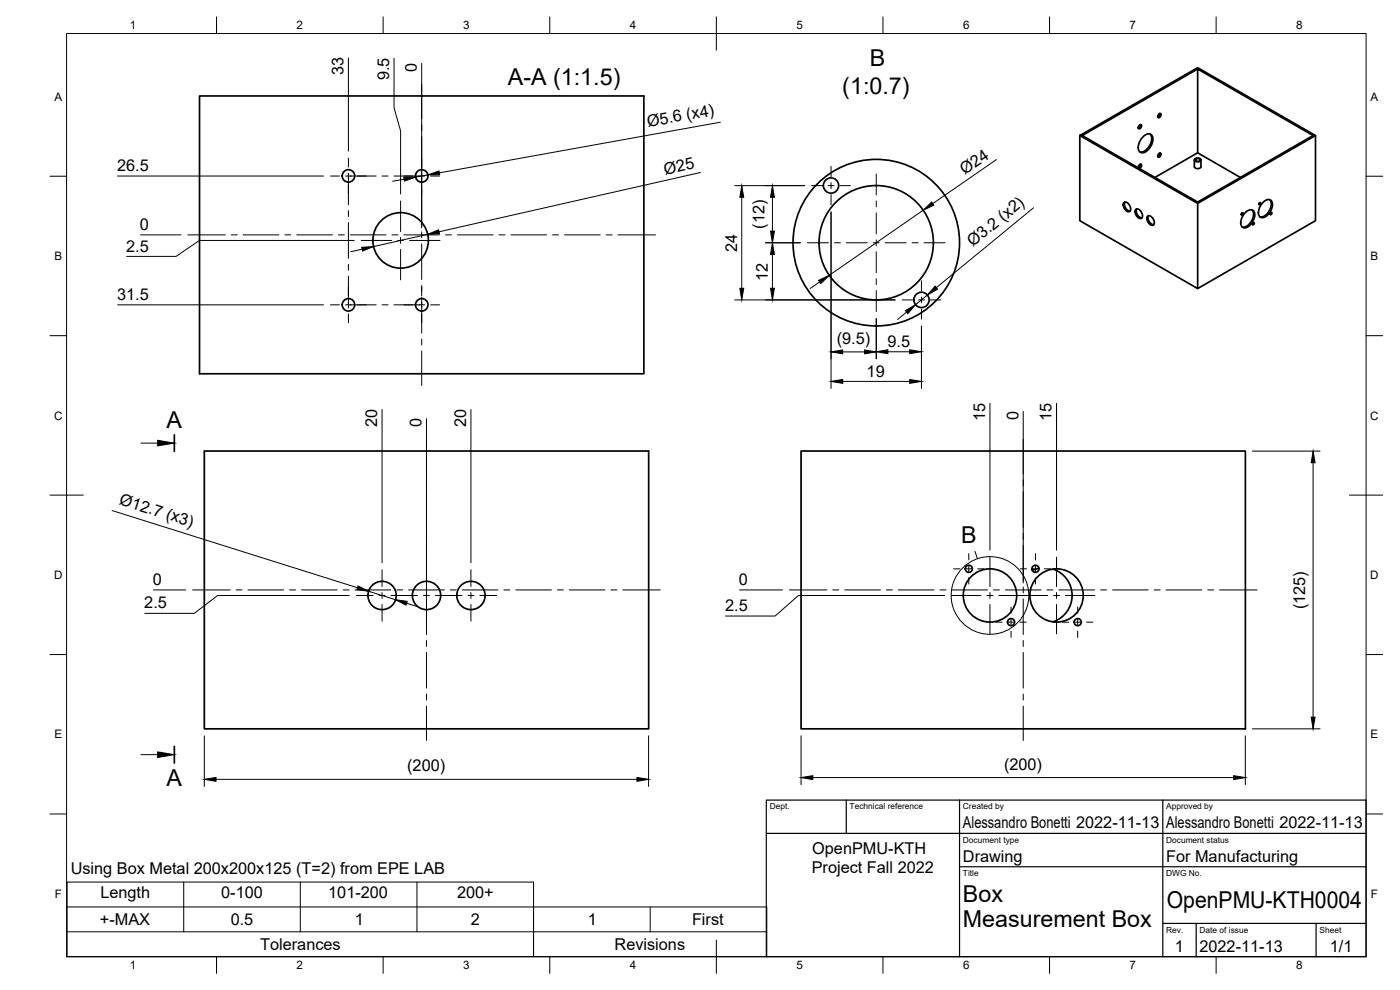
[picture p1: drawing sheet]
<svg xmlns="http://www.w3.org/2000/svg" width="420mm" height="297mm" viewBox="0 0 420 297" stroke-linecap="round" stroke-linejoin="round" font-family="sans-serif">
<!-- layer: Visible -->
<g fill="none" stroke="#000" stroke-width=".51">
<path d="M59.9 28.8h133.3v83.3h-133.3zM341.9 37.6l.5-.2a.71 .71 0 0 1 .1 .8 .71 .71 0 0 1-.8 .4zM342.3 37.4l-.2 .6-.5 .5M347.8 34.3l.4-.3a.71 .71 0 0 1 .1 .9 .71 .71 0 0 1-.8 .3zM348.1 34.1l-.2 .6-.4 .4M359.4 20.7l-34.6 20 34.6 19.9 34.7-19.9-34.7-20v25.2l-12.8 7.3M324.1 40.7l35.3-20.4 35.4 20.4-35.4 20.3zM324.1 40.7v25.5l35.3 20.4v-25.6M341.6 50.4l.2-.8 .7-.3v.7l-.6 .5M342.3 49.3l-.2 .6-.5 .4M342.8 41.3a1.88 1.88 0 0 1 2.9-.7 4 4 0 0 1-3 5.3 1.89 1.89 0 0 1-.9-2.9zM345.2 40.2a3.9 3.9 0 0 1-1.9 5.2l-1.2 .2"/>
<path d="M347.8 46.1l.4-.2a.71 .71 0 0 1 .1 .8 .71 .71 0 0 1-.8 .4zM348.1 45.9l-.2 .6-.4 .5M358.4 48v2a1.16 1.16 0 0 0 2 0v-2M358.5 47.8l.6-.4h.7l.6 .6a1.16 1.16 0 0 1-2 0zM358.9 47.7l.8-.1 .5 .3a.76 .76 0 0 1-.8 .5 .76 .76 0 0 1-.7-.5zM359.4 45.9l12.9 7.3M381.1 59.9a3.7 3.7 0 0 1-1.6 4.9l-1.4 .3M394.8 40.7v25.5l-35.4 20.4M337.3 60.8a1.78 1.78 0 0 1 2 2.3 .96 .96 0 0 1-1 .4 .96 .96 0 0 1-.8-.8l-.4-1.3zM337.6 60.6a2.05 2.05 0 0 0 1.6 2.7M340.9 62.8a1.78 1.78 0 0 1 1.9 2.4 .96 .96 0 0 1-.9 .4 .96 .96 0 0 1-.8-.8l-.5-1.3zM341.2 62.7a2.05 2.05 0 0 0 1.5 2.7"/>
<path d="M344.4 64.9a1.78 1.78 0 0 1 2 2.3 .96 .96 0 0 1-1 .4 .96 .96 0 0 1-.8-.8l-.4-1.3zM344.7 64.7a2.05 2.05 0 0 0 1.5 2.7M372.7 64l.2-.2 .2 .2-.4 .5zM372.7 63.9l-.2 .3M373.5 64a1.8 1.8 0 0 1 2.8-.6 3.9 3.9 0 0 1-2.9 5 1.81 1.81 0 0 1-.8-2.7zM375.8 63a3.7 3.7 0 0 1-1.6 4.8l-1.4 .3M376 66.9l.3-.1 .1 .2-.4 .5zM376.1 66.9l-.2 .3M378 60.9l.2-.2 .2 .2-.5 .6zM378 60.9l-.2 .3M378.9 60.9a1.8 1.8 0 0 1 2.7-.6 3.9 3.9 0 0 1-2.9 5 1.81 1.81 0 0 1-.8-2.7zM381.3 63.9l.3-.2 .1 .2-.4 .5z"/>
<path d="M381.4 63.8l-.2 .3M61.3 135.3h133.4v83.4h-133.4zM240.4 135.3h133.4v83.4h-133.4zM311.8 170.5l-2 .7M316 170.7a8.3 8.3 0 0 1 5.8 8 8.3 8.3 0 0 1-5.8 7.9"/>
<circle cx="104.6" cy="52.8" r="1.87"/>
<circle cx="126.6" cy="52.8" r="1.87"/>
<circle cx="249.4" cy="55.7" r="2.3"/>
<circle cx="120.2" cy="72.1" r="8.3"/>
<circle cx="263" cy="72.8" r="17.2"/>
<circle cx="263" cy="72.8" r="25"/>
<circle cx="104.6" cy="91.5" r="1.87"/>
<circle cx="126.6" cy="91.5" r="1.87"/>
<circle cx="276.6" cy="90" r="2.3"/>
<circle cx="114.7" cy="178.7" r="4.2"/>
<circle cx="128" cy="178.7" r="4.2"/>
<circle cx="141.3" cy="178.7" r="4.2"/>
<circle cx="290.8" cy="170.7" r="1.07"/>
<circle cx="297.1" cy="178.7" r="8"/>
<circle cx="310.8" cy="170.7" r="1.07"/>
<circle cx="317.1" cy="178.7" r="8"/>
<circle cx="303.4" cy="186.7" r="1.07"/>
<circle cx="323.4" cy="186.7" r="1.07"/>
</g>
<!-- layer: BORDER -->
<g fill="none" stroke="#000" stroke-width=".3">
<path d="M20 10.1h390v276.9h-390zM65 5.1v5M115 5.1v5M165 5.1v5M215 5.1v10M265 5.1v5M315 5.1v5M365 5.1v5M15 52.9h5M410 52.9h5M15 100.7h5M410 100.7h5"/>
<path d="M15 148.6h10M405 148.6h10M15 196.4h5M410 196.4h5M15 244.2h5M410 244.2h5M65 287v5M115 287v5M165 287v5M215 282.1v9.9M265 287v5M315 287v5"/>
<path d="M365 287v5"/>
</g>
<!-- layer: TITLEBLOCK -->
<path d="M230 240.1h180v46.9h-180zM230 250h180M254 240.1v9.9M288 240.1v46.9M349 240.1v46.9M288 260.1h122M349 277.1h61M359 277.1v9.9M395 277.1v9.9" fill="none" stroke="#000" stroke-width=".36"/>
<!-- layer: FD_Dimensions -->
<g fill="none" stroke="#000" stroke-width=".3">
<path d="M104.6 17.4v27.9M118.3 17.5v14.8l1.9 7v18.9M126.6 19v49.4M216.2 36.7l-84.4 15.2M35.3 52.8h61.8M121.3 53.8l-3.5 .6M128.4 52.5l-3.7 .6M210.2 51.8l-78.4 17.7M220.5 55.7h21M222.6 59.2v27.3M231.8 59.2v10.1M299 47.9l-19.1 13.2"/>
<path d="M42.2 70.5h12.1M106.3 72.1h-46.5l-6.9 4.8h-14.9M108.7 74.8l-3.4 .7M128.4 70.3l-16.3 3.7M229.7 72.8h10.5M231.8 76.3v10.2M249.4 63.6v53M277.1 63.1l-28.2 19.5M310.2 62.3l-29.2 24M35.3 91.5h61.8M220.5 90h48.1M246 84.6l-2.9 2"/>
<path d="M263 95.6v12.1M272.1 93.6l-2.7 2.3M276.5 97.9v18.7M278.3 88.5l-3.5 2.9M252.9 114.4h20.1M252.9 105.6h6.6M266.5 105.5h6.5M114.7 122.9v45.9M128 125.7v49.2M141.3 122.9v45.9M297.1 121v44.1M307.1 123.5v51.4"/>
<path d="M317.1 121v44.1M375.9 135.3h20.3M394.1 138.8v76.4M33.7 153.2l73.6 23.1M46 177h9.7M104.8 178.7h-39.5l-7 5.3h-14.8M110.6 177.4l8.1 2.5M221.9 177h12.9M283.5 178.7h-43.9l-7 6.1h-14.8M122 181l3.4 1M375.9 218.7h20.3M61.3 220.8v15.2"/>
<path d="M64.8 233.8h126.4M194.6 220.8v15.2M240.4 220.8v14.6M243.9 233.3h126.3M373.7 220.8v14.6"/>
</g>
<g fill="#000" stroke="#000" stroke-width=".3">
<path d="M121.2 53.2l3.5-.1-3.3 1.2zM128.4 52.5l3.3-1.2 .3 1.1zM222.6 55.7l.6 3.5h-1.2zM231.8 55.7l.6 3.5h-1.2zM108.6 74.2l3.5-.2-3.3 1.3zM128.4 70.3l3.2-1.3 .3 1.1zM231.8 72.8l.6 3.5h-1.2zM231.2 69.3h1.2l-.6 3.5zM277.1 63.1l2.5-2.5 .7 1zM222 86.5h1.2l-.6 3.5zM231.2 86.5h1.2l-.6 3.5zM245.7 84.1l3.2-1.5-2.6 2.5z"/>
<path d="M271.7 93.2l3.1-1.8-2.4 2.7zM280.6 85.9l.8 .9-3.1 1.7zM249.4 114.4l3.5-.5v1.1zM249.4 105.6l3.5-.6v1.2zM259.5 105l3.5 .6-3.5 .6zM263 105.5l3.5-.5v1.1zM273 113.9l3.5 .5-3.5 .6zM273 105l3.5 .5-3.5 .6zM394.1 135.3l.6 3.5h-1.2zM107.5 175.8l3.1 1.6-3.5-.5zM118.7 179.9l3.5 .5-.3 1.2zM393.5 215.2h1.2l-.6 3.5z"/>
<path d="M61.3 233.8l3.5-.5v1.1zM191.2 233.3l3.4 .5-3.4 .6zM240.4 233.3l3.5-.6v1.2zM370.2 232.7l3.5 .6-3.5 .6z"/>
</g>
<!-- layer: Smart Centers -->
<g fill="none" stroke="#000" stroke-width=".3">
<path d="M126.6 25.3v10.4M126.6 37.4v1.8M99.2 52.8h2.7M103.7 52.8h9.2M104.6 47.4v2.7M104.6 51.9v9.5M114.7 52.8h1.8M118.2 52.8h9.2M126.6 41v10.7M126.6 51.9v3.4M126.6 55.5v12.3M129.2 52.8h2.7"/>
<path d="M243.6 55.7h3.1M248.5 55.7h1.8M249.4 49.9v3.1M249.4 54.8v1.8M249.4 58.4v3.1M252.1 55.7h3.1M263 52.2v6.3M56.4 70.5h11.2M69.4 70.5h1.8M73 70.5h10.7M85.5 70.5h1.8M89 70.5h10.8"/>
<path d="M101.6 70.5h1.7M104.6 63.2v1.8M104.6 66.8v10.7M104.6 79.3v1.8M105.1 70.5h10.7M108.4 72.1h9.1M117.6 70.5h1.8M119.3 72.1h1.8M120.2 60.3v9.2M120.2 71.3v1.7M120.2 74.8v9.2M121.2 70.5h10.7"/>
<path d="M122.9 72.1h9.2M126.6 69.6v1.8M126.6 73.2v10.7M133.7 70.5h1.8M137.3 70.5h10.7M149.8 70.5h1.8M153.4 70.5h10.7M165.8 70.5h1.8M169.4 70.5h10.7M181.9 70.5h1.8M185.5 70.5h11.2M242.3 72.8h6.3"/>
<path d="M250.4 72.8h1.8M254 72.8h6.3M262.1 72.8h1.8M263 60.3v1.8M263 63.9v6.3M263 72v1.7M263 75.5v6.3M265.6 72.8h6.3M273.7 72.8h1.8M277.3 72.8h6.3M99.2 91.5h2.7M103.7 91.5h9.2"/>
<path d="M104.6 82.9v9.5M104.6 94.2v2.6M114.7 91.5h1.8M118.2 91.5h9.2M126.6 85.7v3.1M126.6 89.2v10.8M129.2 91.5h2.7M263 83.6v1.8M263 87.2v6.3M270.8 90h3.1M275.7 90h1.7M276.5 84.2v3.1"/>
<path d="M276.5 89.1v1.8M276.5 92.7v3.1M279.2 90h3.1M126.6 101.7v1.8M126.6 105.3v10.3M128 131.9v10.3M307.1 131.9v10.3M128 144v1.8M128 147.5v10.7M307.1 144v1.8M307.1 147.5v10.7M57.8 177h11.3"/>
<path d="M70.8 177h1.8M74.4 177h10.7M86.9 177h1.8M90.5 177h10.7M103 177h1.8M106.6 177h10.7M106.9 178.7h5.1M113.8 178.7h1.7M114.7 170.9v5.1M114.7 177.8v1.8M117.3 178.7h8M119.1 177h1.7"/>
<path d="M122.6 177h10.7M127.1 178.7h1.8M128 160v1.8M128 163.6v12.4M128 176.1v3.5M128 179.7v10.7M130.7 178.7h7.9M135.1 177h1.8M138.7 177h10.7M140.4 178.7h1.8M141.3 170.9v5.1M141.3 177.8v1.8"/>
<path d="M144 178.7h5.1M151.2 177h1.8M154.8 177h10.7M167.3 177h1.8M170.9 177h10.7M183.3 177h1.8M186.9 177h11.3M236.9 177h11.3M249.9 177h1.8M253.5 177h10.7M266 177h1.8M269.6 177h10.7"/>
<path d="M282.1 177h1.8M285.6 178.7h8.8M285.6 177h10.8M286.2 170.7h1.9M289.9 170.7h1.8M290.7 166.1v1.9M290.7 169.8v1.8M290.7 173.4v1.8M293.4 170.7h1.9M296.2 178.7h1.8M297.1 167.2v8.8M297.1 177.8v1.8"/>
<path d="M298.2 177h1.7M299.8 178.7h14.6M301.7 177h10.7M306.2 170.7h1.9M307.1 160v1.8M307.1 163.6v10.7M307.1 176.1v1.8M307.1 179.7v10.7M309.9 170.7h1.7M310.7 166.1v1.9M310.7 169.8v1.8M310.7 173.4v1.8"/>
<path d="M313.4 170.7h1.9M314.2 177h1.8M316.2 178.7h1.8M317.1 167.2v8.8M317.1 177.8v1.8M317.8 177h10.7M319.8 178.7h8.8M330.3 177h1.8M333.9 177h10.7M346.4 177h1.8M349.9 177h10.8M362.5 177h1.7"/>
<path d="M366 177h11.3M114.7 181.4v5M128 192.2v1.8M128 195.8v10.7M141.3 181.4v5M297.1 181.4v8.8M298.9 186.7h1.8M302.5 186.7h1.8M303.4 182.1v1.9M303.4 185.8v1.8M303.4 189.4v1.8M306.1 186.7h1.9"/>
<path d="M307.1 192.2v1.8M307.1 195.8v10.7M317.1 181.4v8.8M318.9 186.7h1.8M322.5 186.7h1.8M323.4 182.1v1.9M323.4 185.8v1.8M323.4 189.4v1.8M326.1 186.7h1.9M128 208.3v1.7M128 211.8v10.4M307.1 208.3v1.7"/>
<path d="M307.1 211.8v10.4"/>
</g>
<!-- layer: Section Lines -->
<path d="M52.3 130.5v5M52.3 223.9v5" fill="none" stroke="#000" stroke-width=".51"/>
<path d="M42.3 133h5M42.3 226.4h5" fill="none" stroke="#000" stroke-width=".3"/>
<path d="M47.3 132.1l5 .9-5 .8zM47.3 225.6l5 .8-5 .9z" fill="#000" stroke="#000" stroke-width=".3"/>
<!-- layer: Detail Boundary -->
<g fill="none" stroke="#000" stroke-width=".3">
<path d="M292.6 165.4l.7 2.2"/>
<circle cx="297.1" cy="178.7" r="11.7"/>
</g>
<!-- layer: Custom Tables -->
<path d="M20.1 264.7h140v22.3v-14.9h70v14.9h-210zM20.1 279.6h210M20.1 272.1h140M55.1 264.7v14.9M90.1 264.7v14.9M125.1 264.7v14.9M195.1 272.1v7.5" fill="none" stroke="#000" stroke-width=".3"/>
<g font-size="7">
<text x="261.1" y="19.7">B</text>
<text x="152.4" y="25.5">A-A (1:1.5)</text>
<text x="252.8" y="28.1">(1:0.7)</text>
<text x="50" y="128.4">A</text>
<text x="288.5" y="162.9">B</text>
<text x="50" y="235.9">A</text>
<text x="289" y="270.6">Box</text>
<text x="350.2" y="272.3">OpenPMU-KTH0004</text>
<text x="289" y="278.1">Measurement Box</text>
</g>
<g font-size="4.9">
<text x="103.1" y="22.6" transform="rotate(-90 103.1 22.6)">33</text>
<text x="125.1" y="21.5" transform="rotate(-90 125.1 21.5)">0</text>
<text x="116.8" y="24.1" transform="rotate(-90 116.8 24.1)">9.5</text>
<text x="194.5" y="38.1" transform="rotate(-10 194.5 38.1)">Ø5.6 (x4)</text>
<text x="35.1" y="51.4">26.5</text>
<text x="199.7" y="52.6" transform="rotate(-13 199.7 52.6)">Ø25</text>
<text x="289.6" y="52.5" transform="rotate(-35 289.6 52.5)">Ø24</text>
<text x="42" y="69">0</text>
<text x="229.4" y="68.7" transform="rotate(-90 229.4 68.7)">(12)</text>
<text x="37.8" y="75.5">2.5</text>
<text x="221.2" y="75.5" transform="rotate(-90 221.2 75.5)">24</text>
<text x="291.9" y="74.2" transform="rotate(-39 291.9 74.2)">Ø3.2 (x2)</text>
<text x="230.4" y="84.3" transform="rotate(-90 230.4 84.3)">12</text>
<text x="35.1" y="90">31.5</text>
<text x="251.1" y="103.2">(9.5)</text>
<text x="266.4" y="104.1">9.5</text>
<text x="260.1" y="113">19</text>
<text x="305.6" y="125.9" transform="rotate(-90 305.6 125.9)">0</text>
<text x="113.2" y="128.1" transform="rotate(-90 113.2 128.1)">20</text>
<text x="126.5" y="128.2" transform="rotate(-90 126.5 128.2)">0</text>
<text x="139.9" y="128.1" transform="rotate(-90 139.9 128.1)">20</text>
<text x="295.6" y="126.3" transform="rotate(-90 295.6 126.3)">15</text>
<text x="315.6" y="126.3" transform="rotate(-90 315.6 126.3)">15</text>
<text x="35.5" y="151.2" transform="rotate(17 35.5 151.2)">Ø12.7 (x3)</text>
<text x="45.8" y="175.5">0</text>
<text x="221.7" y="175.5">0</text>
<text x="43.3" y="182.6">2.5</text>
<text x="217.6" y="183.4">2.5</text>
<text x="391.7" y="182.8" transform="rotate(-90 391.7 182.8)">(125)</text>
<text x="122.2" y="231.4">(200)</text>
<text x="301.3" y="230.9">(200)</text>
<text x="289" y="248.5">Alessandro Bonetti 2022-11-13</text>
<text x="350" y="248.5">Alessandro Bonetti 2022-11-13</text>
<text x="243.8" y="256.2">OpenPMU-KTH</text>
<text x="21.2" y="262.3">Using Box Metal 200x200x125 (T=2) from EPE LAB</text>
<text x="243.6" y="262">Project Fall 2022</text>
<text x="289" y="258.6">Drawing</text>
<text x="350" y="258.6">For Manufacturing</text>
<text x="30.1" y="269.5">Length</text>
<text x="66.4" y="269.6">0-100</text>
<text x="98.5" y="269.6">101-200</text>
<text x="137.2" y="269.6">200+</text>
<text x="30" y="277.6">+-MAX</text>
<text x="69.2" y="277.6">0.5</text>
<text x="106.4" y="277.6">1</text>
<text x="141.3" y="277.6">2</text>
<text x="176.4" y="277.6">1</text>
<text x="207.7" y="277.6">First</text>
<text x="78.1" y="285">Tolerances</text>
<text x="184.4" y="285">Revisions</text>
<text x="352.6" y="285.7">1</text>
<text x="360" y="285.5">2022-11-13</text>
<text x="399.1" y="285.7">1/1</text>
</g>
<g font-size="3.5">
<text x="39" y="8.8">1</text>
<text x="89" y="8.8">2</text>
<text x="139" y="8.8">3</text>
<text x="189" y="8.8">4</text>
<text x="239" y="8.8">5</text>
<text x="289" y="8.8">6</text>
<text x="339" y="8.8">7</text>
<text x="389" y="8.8">8</text>
<text x="16.3" y="30.2">A</text>
<text x="411.3" y="30.2">A</text>
<text x="16.3" y="78">B</text>
<text x="411.3" y="78">B</text>
<text x="16.2" y="125.9">C</text>
<text x="411.2" y="125.9">C</text>
<text x="16.2" y="173.7">D</text>
<text x="411.2" y="173.7">D</text>
<text x="16.3" y="221.6">E</text>
<text x="411.3" y="221.6">E</text>
<text x="16.4" y="269.4">F</text>
<text x="411.4" y="269.4">F</text>
<text x="39" y="290.8">1</text>
<text x="89" y="290.8">2</text>
<text x="139" y="290.8">3</text>
<text x="189" y="290.8">4</text>
<text x="239" y="290.8">5</text>
<text x="289" y="290.8">6</text>
<text x="339" y="290.8">7</text>
<text x="389" y="290.8">8</text>
</g>
<g font-size="2.5">
<text x="231" y="242.9">Dept.</text>
<text x="255" y="242.9">Technical reference</text>
<text x="289" y="242.9">Created by</text>
<text x="350" y="242.9">Approved by</text>
<text x="289" y="252.8">Document type</text>
<text x="350" y="252.8">Document status</text>
<text x="289" y="262.9">Title</text>
<text x="350" y="262.9">DWG No.</text>
<text x="350" y="279.9">Rev.</text>
<text x="360" y="279.9">Date of issue</text>
<text x="396" y="279.9">Sheet</text>
</g>
</svg>
